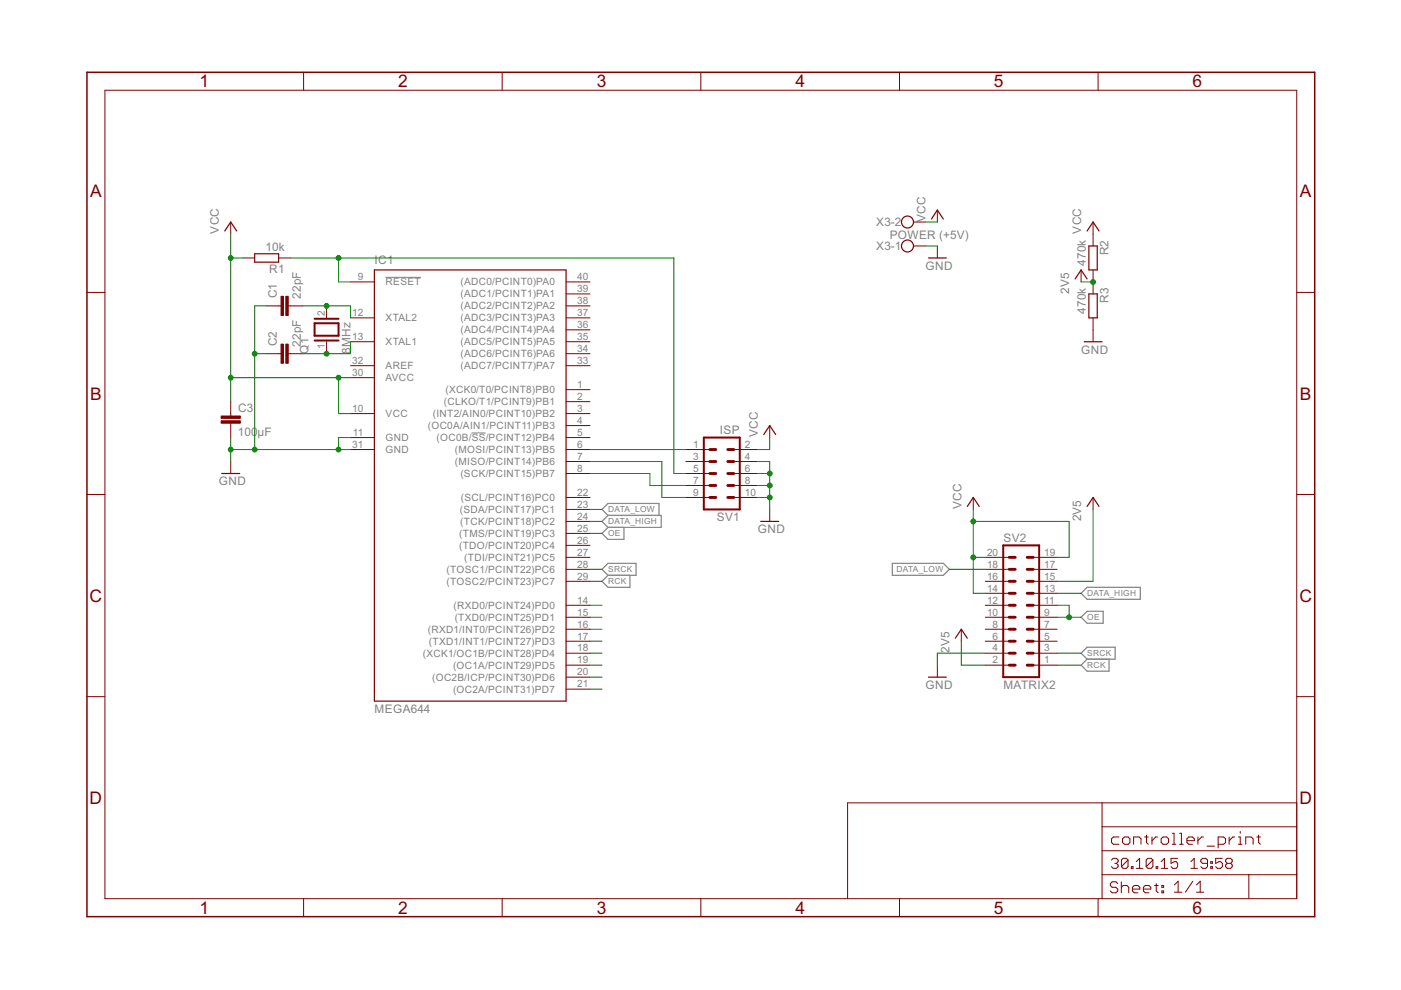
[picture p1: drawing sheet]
<svg xmlns="http://www.w3.org/2000/svg" width="297mm" height="210mm" viewBox="0 0 297 210" stroke-linecap="round" stroke-linejoin="round" font-family="sans-serif">
<path d="M81.7 58.8h7.6M100 91.8h3" fill="none" stroke="#808080" stroke-width=".21"/>
<path d="M128.9 111.8l-1.3 1.3 1.3 1.3h3.4v-2.6M128.9 109.3h11.3v2.5h-11.3M128.9 109.3l-1.3 1.3 1.3 1.2M128.9 109.3l-1.3-1.3 1.3-1.3h10.8v2.6M189.2 119.4h10.8l1.3 1.3-1.3 1.3h-10.8zM127.6 120.7l1.3-1.3h6v2.6h-6zM128.9 122l-1.3 1.3 1.3 1.2h4.7v-2.5M229.2 138.5l1.3-1.3h5.9v2.6h-5.9zM229.2 130.9l1.3-1.3h3.4v2.5h-3.4zM230.5 139.8l-1.3 1.2 1.3 1.3h4.6v-2.5M230.5 124.5h11.3v2.6h-11.3l-1.3-1.3z" fill="none" stroke="#808080" stroke-width=".25"/>
<g fill="none" stroke="#800000" stroke-width=".25">
<path d="M47.6 49l1.3-1.9 1.3 1.9M54 53.8h5.1v1.8h-5.1zM79.4 57.2h40.6v91.5h-40.6zM196.8 54.7h3.8M197.5 46.4l1.2-1.9 1.3 1.9M227.9 59.1l1.3-1.9 1.3 1.9M230.5 49l1.3-1.9 1.2 1.9M230.9 52.2h1.7v5h-1.7zM229.8 72.5h3.9M230.9 62.3h1.7v5.1h-1.7zM161.9 92.1l1.3-1.9 1.3 1.9M47 100.4h3.8"/>
<path d="M161.3 110.6h3.8M205.1 107.4l1.3-1.9 1.2 1.9M230.5 107.4l1.3-1.9 1.2 1.9M202.5 135.3l1.3-1.9 1.3 1.9M196.8 143.6h3.8"/>
<circle cx="192.4" cy="47.1" r="1.27"/>
<circle cx="192.4" cy="52.2" r="1.27"/>
</g>
<g fill="none" stroke="#800000" stroke-width=".21">
<path d="M22.2 19.1h252.7v171.4h-252.7zM64.4 15.3v3.8M106.5 15.3v3.8M148.6 15.3v3.8M190.7 15.3v3.8M232.8 15.3v3.8M48.9 47.1v2.5M51.5 54.7h2.5M59.1 54.7h2.5M74.3 59.8h5.1M120 59.8h5.1M193.7 52.2h2.5"/>
<path d="M193.7 47.1h2.5M198.7 44.5v2.6M198.7 52.2v2.5M229.2 57.2v2.6M231.8 47.1v5.1M231.8 57.2v5.1M18.4 62h3.8M56.5 75h3.1M56.5 64.9h3.1M61.1 75h3.1M61.1 64.9h3.1M69.2 64.9v2.5"/>
<path d="M69.2 72.5v2.5M74.3 67.4h5.1M74.3 72.5h5.1M74.3 77.5h5.1M120 67.4h5.1M120 72.5h5.1M120 77.5h5.1M120 75h5.1M120 69.9h5.1M120 64.9h5.1M120 62.3h5.1M231.8 67.4v5.1"/>
<path d="M274.9 62h3.8M48.9 85.2v3M48.9 89.7v3.1M48.9 97.9v2.5M74.3 87.7h5.1M74.3 92.8h5.1M74.3 95.3h5.1M74.3 80.1h5.1M120 82.6h5.1M120 85.2h5.1M120 87.7h5.1M120 90.2h5.1"/>
<path d="M120 92.8h5.1M120 95.3h5.1M120 97.9h5.1M145.4 95.3h5.1M145.4 97.9h5.1M155.6 95.3h5.1M155.6 97.9h5.1M163.2 90.2v2.6M18.4 104.8h3.8M120 100.4h5.1M120 105.5h5.1M120 108h5.1"/>
<path d="M120 110.6h5.1M120 113.1h5.1M120 115.6h5.1M120 118.2h5.1M145.4 100.4h5.1M145.4 105.5h5.1M145.4 102.9h5.1M155.6 100.4h5.1M155.6 105.5h5.1M155.6 102.9h5.1M163.2 108v2.6M206.4 105.5v2.5"/>
<path d="M208.9 118.2h5.1M219.1 118.2h5M231.8 105.5v2.5M274.9 104.8h3.8M120 128.3h5.1M120 130.9h5.1M120 133.4h5.1M120 136h5.1M120 138.5h5.1M120 120.7h5.1M120 123.3h5.1M203.8 133.4v2.6"/>
<path d="M208.9 128.3h5.1M208.9 130.9h5.1M208.9 133.4h5.1M208.9 136h5.1M208.9 138.5h5.1M208.9 120.7h5.1M208.9 123.3h5.1M208.9 125.8h5.1M219.1 128.3h5M219.1 130.9h5M219.1 133.4h5M219.1 136h5"/>
<path d="M219.1 138.5h5M219.1 120.7h5M219.1 123.3h5M219.1 125.8h5M18.4 147.7h3.8M120 141h5.1M120 143.6h5.1M120 146.1h5.1M198.7 141v2.6M208.9 141h5.1M219.1 141h5M274.9 147.7h3.8"/>
<path d="M233.7 170.2v20.3M233.7 175.3h41.2M237.2 177.5h-1.1l-.4 .3v.8l.4 .4h1.1M238 177.8l.4-.3h.8l.4 .3v.8l-.4 .4h-.8l-.4-.4zM240.3 179v-1.5h1.2l.4 .3v1.2M242.7 177.5h.8M243.1 177.1v1.5l.4 .4M244.2 177.5v1.5M245.4 177.5h-.4l-.8 .7M246.2 177.8l.4-.3h.8l.4 .3v.8l-.4 .4h-.8l-.4-.4zM248.5 179h.8M248.5 176.7h.4v2.3"/>
<path d="M250.1 179h.8M250.1 176.7h.4v2.3M251.7 178.2h1.5v-.4l-.4-.3h-.8l-.3 .3v.8l.3 .4h.8M254 177.5v1.5M255.2 177.5h-.4l-.8 .7M255.9 179.4h1.6M258.3 179h1.1l.4-.4v-.8l-.4-.3h-1.1v2.3M260.6 177.5v1.5M261.8 177.5h-.4l-.8 .7M262.6 177.5h.4v1.5M262.6 179h.7M263 176.3v.4"/>
<path d="M264.1 179v-1.5h1.2l.4 .3v1.2M266.5 177.5h.7M266.8 177.1v1.5l.4 .4M274.9 170.2h-95.2v20.3M64.4 190.5v3.9M106.5 190.5v3.9M148.6 190.5v3.9M190.7 190.5v3.9M232.8 190.5v3.9M233.7 185.5h41.2M233.7 180.4h41.2M235.6 182.4l.4-.4h.7l.4 .4v.3l-.4 .3"/>
<path d="M236.4 183h.3M236.7 183l.4 .4v.3l-.4 .4h-.7l-.4-.4M237 187.3l-.4-.3h-.8l-.4 .3v.4l.4 .4h.8l.4 .4v.4l-.4 .4h-.8l-.4-.4M237.7 187v2.3M237.7 188.1l.4-.4h.8l.4 .4v1.2M239.2 182.4l-.4-.4h-.7l-.3 .4v1.3M239.2 182.4v1.3l-.4 .4h-.7l-.3-.4M239.2 182.4l-1.4 1.3M239.9 183.7h.3v.4h-.3zM240.1 188.5h1.6v-.4l-.4-.4h-.8l-.4 .4v.8l.4 .4h.8M240.9 184.1h1.4M240.9 182.7l.7-.7v2.1"/>
<path d="M242.4 188.5h1.6v-.4l-.4-.4h-.8l-.4 .4v.8l.4 .4h.8M244.4 182.4l-.3-.4h-.7l-.4 .4v1.3M244.4 182.4v1.3l-.3 .4h-.7l-.4-.4M244.4 182.4l-1.4 1.3M244.8 187.7h.8M245.1 183.7h.4v.4h-.4zM245.2 187.3v1.6l.4 .4M246.2 184.1h1.4M246.2 182.7l.7-.7v2.1M246.3 187.7h.4v.4h-.4zM246.3 188.9h.4v.4h-.4zM249 187.6l.8-.8v2.4"/>
<path d="M249 189.2h1.6M249.7 182h-1.4v1l.7-.3h.3l.4 .3v.7l-.4 .4h-.7l-.3-.4M252.5 182.7l.7-.7v2.1M252.5 184.1h1.4M252.9 186.8l-1.6 2.4M253.7 189.2h1.5M253.7 187.6l.8-.8v2.4M256 183h-1l-.4-.3v-.3l.4-.4h.7l.3 .4v1.3l-.3 .4h-.7l-.4-.4M256.7 182.7h.3v.3h-.3zM256.7 183.7h.3v.4h-.3zM259.2 182h-1.5v1l.8-.3h.3l.4 .3v.7l-.4 .4h-.7l-.4-.4M260.2 183l-.3-.3v-.3l.3-.4h.7l.4 .4v.3l-.4 .3"/>
<path d="M260.2 183h.7M260.2 183l-.3 .4v.3l.3 .4h.7l.4-.4v-.3l-.4-.4M264.8 185.5v5"/>
</g>
<path d="M66.7 68.5h5.1v2.7h-5.1zM66.7 67.6h5.1M66.7 72.2h5.1M149.2 92.8h7.6v15.2h-7.6zM212.7 115.6h7.6v28h-7.6z" fill="none" stroke="#800000" stroke-width=".42"/>
<g fill="#800000" stroke="#800000" stroke-width=".21">
<path d="M60.6 62.8h.5v4.1h-.5z"/>
<path d="M59.6 62.8h.5v4.1h-.5z"/>
<path d="M60.6 73h.5v4h-.5z"/>
<path d="M59.6 73h.5v4h-.5z"/>
<path d="M46.9 89.2h4v.5h-4z"/>
<path d="M46.9 88.2h4v.5h-4z"/>
</g>
<g fill="none" stroke="#800000" stroke-width=".61">
<path d="M150.5 97.9h1.3M150.5 95.3h1.3M154.3 97.9h1.3M154.3 95.3h1.3M150.5 105.5h1.3M150.5 102.9h1.3M150.5 100.4h1.3M154.3 105.5h1.3M154.3 102.9h1.3M154.3 100.4h1.3M214 118.2h1.2M217.8 118.2h1.3"/>
<path d="M214 130.9h1.2M214 133.4h1.2M214 136h1.2M214 138.5h1.2M214 128.3h1.2M214 125.8h1.2M214 123.3h1.2M214 120.7h1.2M217.8 130.9h1.3M217.8 133.4h1.3M217.8 136h1.3M217.8 138.5h1.3"/>
<path d="M217.8 128.3h1.3M217.8 125.8h1.3M217.8 123.3h1.3M217.8 120.7h1.3M214 141h1.2M217.8 141h1.3"/>
</g>
<path d="M18.4 15.3h260.3v179.1h-260.3z" fill="none" stroke="#800000" stroke-width=".32"/>
<g fill="none" stroke="#008000" stroke-width=".21">
<path d="M48.9 49.6v35.6M48.9 54.7h2.6M61.6 54.7h81.3v45.7h2.5M71.8 54.7v5.1h2.5M196.2 52.2h2.5M196.2 47.1h2.5M229.2 59.8h2.6M54 75h2.5M56.5 64.9h-2.5v30.4M64.2 64.9h10.1v2.5M74.3 72.5v2.5h-10.1M48.9 92.8v5.1"/>
<path d="M48.9 95.3h25.4M48.9 80.1h25.4M71.8 80.1v7.6h2.5M74.3 92.8h-2.5v2.5M125.1 95.3h20.3M125.1 97.9h15.2v7.6h5.1M160.7 97.9h2.5v10.1M163.2 92.8v2.5h-2.5M125.1 100.4h12.7v2.5h7.6M125.1 110.6h2.5M125.1 113.1h2.5M125.1 108h2.5"/>
<path d="M160.7 100.4h2.5M160.7 102.9h2.5M160.7 105.5h2.5M206.4 118.2h2.5M206.4 110.6h20.3v7.6h-2.6M206.4 108v17.8h2.5M231.8 108v15.3h-7.7M125.1 138.5h2.5M125.1 128.3h2.5M125.1 130.9h2.5M125.1 133.4h2.5M125.1 136h2.5"/>
<path d="M125.1 123.3h2.5M125.1 120.7h2.5M201.3 120.7h7.6M203.8 136v5h5.1M208.9 138.5h-10.2v2.5M224.1 138.5h5.1M224.1 128.3h2.6v2.6M224.1 125.8h5.1M224.1 130.9h5.1M125.1 141h2.5M125.1 143.6h2.5M125.1 146.1h2.5"/>
<path d="M224.1 141h5.1"/>
</g>
<g fill="#008000" stroke="#008000" stroke-width=".21">
<circle cx="48.9" cy="95.3" r=".51"/>
<circle cx="71.8" cy="95.3" r=".51"/>
<circle cx="54" cy="75" r=".51"/>
<circle cx="54" cy="95.3" r=".51"/>
<circle cx="163.2" cy="105.5" r=".51"/>
<circle cx="163.2" cy="102.9" r=".51"/>
<circle cx="163.2" cy="100.4" r=".51"/>
<circle cx="69.2" cy="75" r=".51"/>
<circle cx="69.2" cy="64.9" r=".51"/>
<circle cx="48.9" cy="80.1" r=".51"/>
<circle cx="71.8" cy="80.1" r=".51"/>
<circle cx="48.9" cy="54.7" r=".51"/>
<circle cx="206.4" cy="118.2" r=".51"/>
<circle cx="206.4" cy="110.6" r=".51"/>
<circle cx="71.8" cy="54.7" r=".51"/>
<circle cx="226.7" cy="130.9" r=".51"/>
<circle cx="231.8" cy="59.8" r=".51"/>
</g>
<g font-size="3.7" fill="#800000">
<text x="42.3" y="18.5">1</text>
<text x="84.4" y="18.5">2</text>
<text x="126.5" y="18.5">3</text>
<text x="168.6" y="18.5">4</text>
<text x="210.7" y="18.5">5</text>
<text x="252.9" y="18.5">6</text>
<text x="19.1" y="41.9">A</text>
<text x="275.6" y="41.9">A</text>
<text x="19.1" y="84.7">B</text>
<text x="275.6" y="84.7">B</text>
<text x="19" y="127.6">C</text>
<text x="275.5" y="127.6">C</text>
<text x="19" y="170.4">D</text>
<text x="275.5" y="170.4">D</text>
<text x="42.3" y="193.7">1</text>
<text x="84.4" y="193.7">2</text>
<text x="126.5" y="193.7">3</text>
<text x="168.6" y="193.7">4</text>
<text x="210.7" y="193.7">5</text>
<text x="252.9" y="193.7">6</text>
</g>
<g font-size="2.5" fill="#808080">
<text x="185.8" y="48">X3-2</text>
<text x="196.2" y="47" transform="rotate(-90 196.2 47)">VCC</text>
<text x="46.4" y="49.6" transform="rotate(-90 46.4 49.6)">VCC</text>
<text x="56.3" y="53.2">10k</text>
<text x="185.8" y="53">X3-1</text>
<text x="188.6" y="50.8">POWER (+5V)</text>
<text x="229.2" y="49.6" transform="rotate(-90 229.2 49.6)">VCC</text>
<text x="57.1" y="58">R1</text>
<text x="79.4" y="56">IC1</text>
<text x="196.2" y="57.2">GND</text>
<text x="230.2" y="56.3" transform="rotate(-90 230.2 56.3)">470k</text>
<text x="235" y="54.1" transform="rotate(-90 235 54.1)">R2</text>
<text x="58.7" y="63.3" transform="rotate(-90 58.7 63.3)">C1</text>
<text x="63.8" y="63.3" transform="rotate(-90 63.8 63.3)">22pF</text>
<text x="226.7" y="62.3" transform="rotate(-90 226.7 62.3)">2V5</text>
<text x="235" y="64.3" transform="rotate(-90 235 64.3)">R3</text>
<text x="230.2" y="66.5" transform="rotate(-90 230.2 66.5)">470k</text>
<text x="58.7" y="73.4" transform="rotate(-90 58.7 73.4)">C2</text>
<text x="63.8" y="73.5" transform="rotate(-90 63.8 73.5)">22pF</text>
<text x="65.4" y="75" transform="rotate(-90 65.4 75)">Q1</text>
<text x="74.3" y="75" transform="rotate(-90 74.3 75)">8MHz</text>
<text x="229.3" y="75">GND</text>
<text x="50.5" y="87.3">C3</text>
<text x="50.4" y="92.4">100</text>
<text x="54.6" y="92.4">µF</text>
<text x="152.6" y="92">ISP</text>
<text x="160.7" y="92.7" transform="rotate(-90 160.7 92.7)">VCC</text>
<text x="46.4" y="102.9">GND</text>
<text x="203.8" y="108" transform="rotate(-90 203.8 108)">VCC</text>
<text x="152" y="110.6">SV1</text>
<text x="160.7" y="113.1">GND</text>
<text x="229.2" y="110.6" transform="rotate(-90 229.2 110.6)">2V5</text>
<text x="212.8" y="114.9">SV2</text>
<text x="201.3" y="138.5" transform="rotate(-90 201.3 138.5)">2V5</text>
<text x="196.2" y="146.1">GND</text>
<text x="212.8" y="146.1">MATRIX2</text>
<text x="79.4" y="151.2">MEGA644</text>
</g>
<g font-size="2.1" fill="#808080">
<text x="75.9" y="59.4">9</text>
<text x="122.4" y="59.4">40</text>
<text x="81.8" y="60.5">RESET</text>
<text x="97.7" y="65.6">(ADC2/PCINT2)PA2</text>
<text x="97.7" y="63.1">(ADC1/PCINT1)PA1</text>
<text x="97.7" y="60.5">(ADC0/PCINT0)PA0</text>
<text x="122.4" y="64.5">38</text>
<text x="122.4" y="62">39</text>
<text x="68.9" y="67" transform="rotate(-90 68.9 67)">2</text>
<text x="74.7" y="67">12</text>
<text x="81.8" y="68.1">XTAL2</text>
<text x="97.7" y="70.7">(ADC4/PCINT4)PA4</text>
<text x="97.7" y="68.1">(ADC3/PCINT3)PA3</text>
<text x="122.4" y="69.6">36</text>
<text x="122.4" y="67">37</text>
<text x="68.9" y="74" transform="rotate(-90 68.9 74)">1</text>
<text x="74.7" y="72.1">13</text>
<text x="74.7" y="77.2">32</text>
<text x="81.8" y="73.2">XTAL1</text>
<text x="97.7" y="75.8">(ADC6/PCINT6)PA6</text>
<text x="97.7" y="73.2">(ADC5/PCINT5)PA5</text>
<text x="122.4" y="77.2">33</text>
<text x="122.4" y="74.6">34</text>
<text x="122.4" y="72.1">35</text>
<text x="74.7" y="79.7">30</text>
<text x="81.8" y="80.8">AVCC</text>
<text x="81.8" y="78.3">AREF</text>
<text x="94.4" y="83.4">(XCK0/T0/PCINT8)PB0</text>
<text x="97.7" y="78.3">(ADC7/PCINT7)PA7</text>
<text x="122.4" y="82.3">1</text>
<text x="74.7" y="87.3">10</text>
<text x="81.8" y="88.5">VCC</text>
<text x="91.8" y="88.5">(INT2/AIN0/PCINT10)PB2</text>
<text x="94.1" y="85.9">(CLKO/T1/PCINT9)PB1</text>
<text x="122.4" y="84.8">2</text>
<text x="122.4" y="87.3">3</text>
<text x="122.4" y="89.9">4</text>
<text x="74.7" y="95">31</text>
<text x="74.8" y="92.4">11</text>
<text x="81.8" y="93.5">GND</text>
<text x="90.7" y="91">(OC0A/AIN1/PCINT11)PB3</text>
<text x="92.6" y="93.5">(OC0B/SS/PCINT12)PB4</text>
<text x="122.4" y="92.4">5</text>
<text x="122.4" y="95">6</text>
<text x="147" y="95">1</text>
<text x="157.9" y="95">2</text>
<text x="81.8" y="96.1">GND</text>
<text x="96.5" y="96.1">(MOSI/PCINT13)PB5</text>
<text x="96.5" y="98.6">(MISO/PCINT14)PB6</text>
<text x="97.6" y="101.2">(SCK/PCINT15)PB7</text>
<text x="122.4" y="97.5">7</text>
<text x="122.4" y="100">8</text>
<text x="147" y="97.5">3</text>
<text x="147" y="100">5</text>
<text x="157.9" y="97.5">4</text>
<text x="157.9" y="100">6</text>
<text x="97.7" y="106.2">(SCL/PCINT16)PC0</text>
<text x="122.4" y="105.1">22</text>
<text x="122.4" y="107.7">23</text>
<text x="147" y="102.6">7</text>
<text x="147" y="105.1">9</text>
<text x="157.9" y="102.6">8</text>
<text x="157.9" y="105.1">10</text>
<text x="97.4" y="113.9">(TMS/PCINT19)PC3</text>
<text x="97.5" y="108.8">(SDA/PCINT17)PC1</text>
<text x="97.6" y="111.3">(TCK/PCINT18)PC2</text>
<text x="122.4" y="110.2">24</text>
<text x="122.4" y="112.7">25</text>
<text x="97.3" y="116.4">(TDO/PCINT20)PC4</text>
<text x="98.4" y="118.9">(TDI/PCINT21)PC5</text>
<text x="122.4" y="115.3">26</text>
<text x="122.4" y="117.8">27</text>
<text x="209.3" y="117.8">20</text>
<text x="221.4" y="117.8">19</text>
<text x="94.7" y="121.5">(TOSC1/PCINT22)PC6</text>
<text x="94.7" y="124">(TOSC2/PCINT23)PC7</text>
<text x="122.4" y="120.4">28</text>
<text x="122.4" y="122.9">29</text>
<text x="209.3" y="125.4">14</text>
<text x="209.3" y="122.9">16</text>
<text x="209.3" y="120.4">18</text>
<text x="221.4" y="125.4">13</text>
<text x="221.4" y="122.9">15</text>
<text x="221.4" y="120.4">17</text>
<text x="96.2" y="129.1">(RXD0/PCINT24)PD0</text>
<text x="96.4" y="131.6">(TXD0/PCINT25)PD1</text>
<text x="122.4" y="128">14</text>
<text x="122.4" y="130.5">15</text>
<text x="209.3" y="130.5">10</text>
<text x="209.3" y="128">12</text>
<text x="221.4" y="130.5">9</text>
<text x="221.4" y="128">11</text>
<text x="90.7" y="134.2">(RXD1/INT0/PCINT26)PD2</text>
<text x="90.9" y="136.7">(TXD1/INT1/PCINT27)PD3</text>
<text x="122.4" y="133.1">16</text>
<text x="122.4" y="135.6">17</text>
<text x="210.5" y="135.6">6</text>
<text x="210.5" y="133.1">8</text>
<text x="221.4" y="135.6">5</text>
<text x="221.4" y="133.1">7</text>
<text x="89.6" y="139.2">(XCK1/OC1B/PCINT28)PD4</text>
<text x="96" y="141.8">(OC1A/PCINT29)PD5</text>
<text x="122.4" y="138.1">18</text>
<text x="122.4" y="140.7">19</text>
<text x="122.4" y="143.2">20</text>
<text x="210.5" y="140.7">2</text>
<text x="210.5" y="138.1">4</text>
<text x="221.4" y="140.7">1</text>
<text x="221.4" y="138.1">3</text>
<text x="91.6" y="144.3">(OC2B/ICP/PCINT30)PD6</text>
<text x="96" y="146.9">(OC2A/PCINT31)PD7</text>
<text x="122.4" y="145.7">21</text>
</g>
<g font-size="1.8" fill="#808080">
<text x="128.9" y="113.7">OE</text>
<text x="128.9" y="111.2">DATA_HIGH</text>
<text x="128.9" y="108.6">DATA_LOW</text>
<text x="128.9" y="123.9">RCK</text>
<text x="128.9" y="121.3">SRCK</text>
<text x="190.1" y="121.3">DATA_LOW</text>
<text x="230.5" y="131.5">OE</text>
<text x="230.5" y="126.4">DATA_HIGH</text>
<text x="230.5" y="141.7">RCK</text>
<text x="230.5" y="139.1">SRCK</text>
</g>
</svg>
